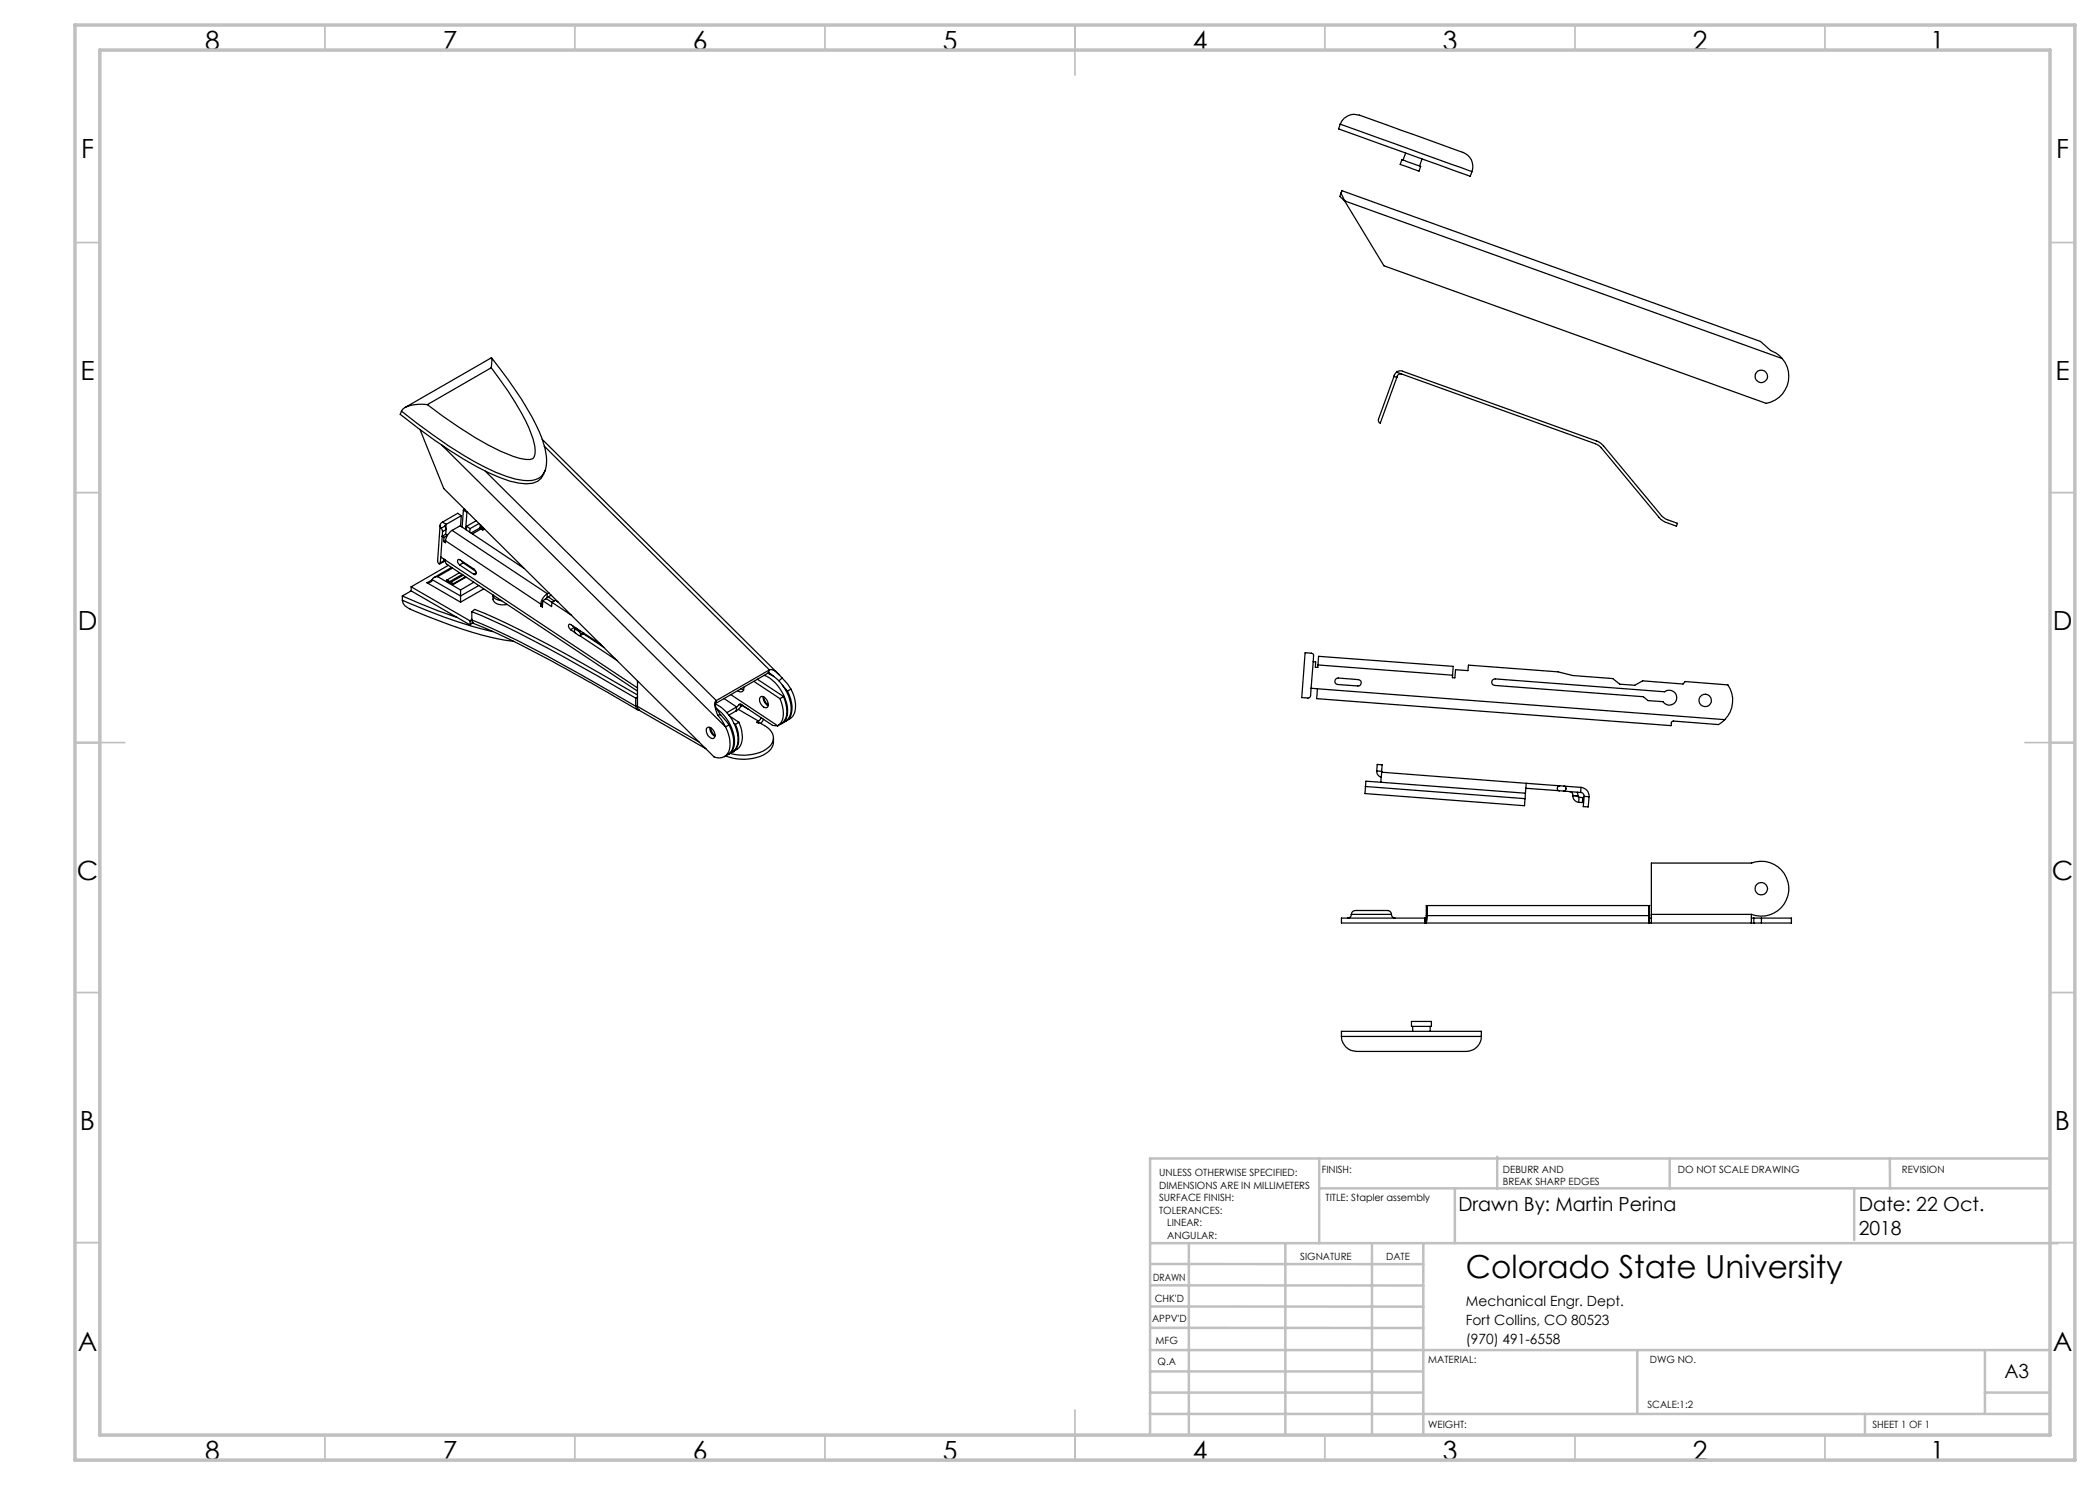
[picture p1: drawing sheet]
<svg xmlns="http://www.w3.org/2000/svg" width="420mm" height="297mm" viewBox="0 0 420 297" stroke-linecap="round" stroke-linejoin="round" font-family="sans-serif">
<g fill="none" stroke="#c0c0c0" stroke-width=".35">
<path d="M65 5v5M115 5v5M165 5v5M215 5v10M265 5v5M315 5v5M365 5v5M15 48.5h5M410 48.5h5M15 98.5h5M410 98.5h5M15 148.5h10"/>
<path d="M405 148.5h10M15 198.5h5M410 198.5h5M15 248.5h5M410 248.5h5M65 287v5M115 287v5M165 287v5M215 282v10M265 287v5M315 287v5M365 287v5"/>
</g>
<g fill="none" stroke="#c0c0c0" stroke-width=".5">
<path d="M263.8 231.7v16.9M263.8 237.7h146.2M291 237.7v10.9M299.4 231.3v6.4M333.9 231.7v6M370.8 237.7v10.3M378 231.7v6M410 231.7h-180v55.2M230.1 248.6h181.4M230.1 257.1h54.6M230.1 252.8h54.6M237.8 248.8v38.2"/>
<path d="M257.1 248.6v38.2M274.4 248.8v38.2M284.7 248.6v38.2M230 278.5h54.6M230 274.3h54.6M230 270h180M230 265.6h54.7M230.1 261.3h54.6M327.4 270v12.8M397 278.5h13M397 270v12.8M230 282.8h180"/>
<path d="M373 282.8v4.2"/>
</g>
<path d="M15 5h400v287h-400zM20 10h390v277h-390z" fill="none" stroke="#c0c0c0" stroke-width=".7"/>
<g fill="none" stroke="#000" stroke-width=".25">
<path d="M268 24.8l-.3 1 26.3 9.5 .4-1M268 24.8a3 3 0 0 1 3.9-1.8l20.7 7.5M268 24.8l26.4 9.5M268.2 38.6l.7 1.6M268.2 38.6l.2-.5 83.7 30.2 2 1.8 1.1 .5 1.2 1.1M268.2 38.6l-.2 .7 .9 .9M280.4 31.9l3.7 1.4-.3 .9-3.8-1.3zM281.1 30.6l-.5 1.4M284.4 31.8l-.5 1.4M292.6 30.5a2.97 2.97 0 0 1 1.8 3.8M268.9 40.2h.1M268.9 40.2l7.9 13 76.4 27.5a5.5 5.5 0 0 0 3.2-9"/>
<path d="M268.9 40.2l87.5 31.5M98.2 73.6a63.4 63.4 0 0 1 7.6 12 8.2 8.2 0 0 1 1.1 5.7l-.4 .5a5.7 5.7 0 0 1-3.8-.5 68.3 68.3 0 0 1-17.2-10.4M98.2 73.6l.2-1.6-.2-.5-17.2 10M98.2 73.6l-12.7 7.3M98.3 71.6a66.2 66.2 0 0 1 10.1 16 9.9 9.9 0 0 1 .6 6.4v.2M278.8 75.3l-3.1 8.6a.65 .65 0 0 0 .3 .7l3.4-9.1M278.8 75.3l.6 .2M279.3 74.4a1.3 1.3 0 0 1 1.2-.1l39.4 14.2 .8 .7 11.7 14.1 .7 .5 2.4 .9-.2 .5-2.3-.8-.9-.6-12-14.4-.7-.5zM279.3 74.4l-.5 .9M280.4 74.8a.69 .69 0 0 0-1 .6v.1M80.3 82.2l-.3 .7a96.7 96.7 0 0 0 17.8 11.7 16.1 16.1 0 0 0 8.7 2.1 3.1 3.1 0 0 0 2.5-2.5M80.3 82.2a91.3 91.3 0 0 0 18.9 12.3 15 15 0 0 0 7.2 1.6 2.93 2.93 0 0 0 2.5-1.9"/>
<path d="M84 85.9l4.8 11.8 54 53.7a2.25 2.25 0 0 0 3.2-2.4 7.1 7.1 0 0 0-.9-3.6M85.5 80.9h-.9a6.9 6.9 0 0 0-4 .9l-.3 .4M88.3 89l56.8 56.4M97 94.2l46.3 45.9M108.4 87.9l47.4 47M108.9 89.2l45 44.8M80.5 119.2a101.1 101.1 0 0 0 10.9 4.3M80.5 119.2v.8M82.2 118.2l-1.7 1M82.2 117.4l11.8 6.8M82.2 117.4v.8M82.2 118.2l11.8 6.8"/>
<path d="M85.4 116.6l6.7 3.8M86.5 116a.89 .89 0 0 1-1.1 .6M86.5 116l5.6 3.2M86.5 116l-1.1 .6M87.5 115.3a1.02 1.02 0 0 0-1 .7M87.5 115.3l4.6 2.7M88 105.1l-.5 7a.39 .39 0 0 0 .1 .5 .39 .39 0 0 0 .5 .1v-.1M88.2 111.4l.8 .6M88.2 111.4l-.1 1.2M88.2 105.7l.3 .6M88.4 107.2l-.2 4.2M88.4 107.2l.4 .3"/>
<path d="M88.5 104.4a.74 .74 0 0 0-.3 1.3M88.5 106.3l-.1 .9M88.5 104.4l.7 .5M88.8 112.2l-.9 .6M88.8 112.2l-.7 .4M88.8 107.5l-.1 .8M88.8 111.8v.4M88.8 111.9h.1M89 105.2l.2 .7M89 105.2l-.8 .5M89 112l.1 .5 .3 .4 38.1 25.3M89 112l38.5 25.6"/>
<path d="M89.1 108.2v.3l-.4-.2M89.1 108.2l19.1 12.6M89.1 108.1l-.4 .2M89.1 106.9l-.7 .3M89.1 106.9l.4 .2M89.2 104.9l-.2 .3M89.2 105.9l-.7 .4M89.2 105.9l-.1 1M89.2 104.9v.8M89.3 116.1l1.4 .6M89.3 116.1l1.4 .8M89.5 107.1l-.7 .4"/>
<path d="M89.7 113.1l-7.5 4.3M90.3 113.5l-3.5 2M90.4 106.1a3 3 0 0 0-1.3 2.1M90.4 106.1l19.1 12.6M90.4 106.1l1.6-.9 12.8 8.5M90.5 113.6l-3 1.7M90.7 116.7v.2M91.9 114.5l-2.6 1.6M91.9 113l-.4-.6 .2-.5 .3 .1 2.8 1.8 .3 .4a.49 .49 0 0 1 0 .7h-.3M91.9 113l2.9 1.9M92.1 119.2v1.2M92.1 118v1.2"/>
<path d="M92.3 103.1l-.2 2.1M92.3 103.1l-3.1 1.8M92.3 103.1l-.8-.4-3 1.7M92.3 112.1l.3 .5M92.4 114.9l-2.4 1.4M92.6 112.6l-.7 .4M92.6 112.6l2.5 1.7M92.6 115l-2.4 1.4M92.7 102l.7 .5M92.7 102l-.3 3.4M93 101.8l-.3 .2M93.1 115.4l-2.4 1.3"/>
<path d="M93.2 115.4l-2.5 1.5M93.3 105.3l-.1 .7M93.3 105.3l.7 .4M93.4 102.5l-.3 3.4M93.5 102.4l-.1 .1M94 105.7l-.1 .7M94.8 116.4l-2.7 1.6M95.2 104.1l-1.9 1.2M95.2 114.6l-.4 .3M95.7 117.1l-3.6 2.1M95.8 104.7l-1.8 1M96.1 105.5l.1 .3"/>
<path d="M96.1 105.5v-.5v.6M96.1 105.5l-1.9 1.1M96.1 105v.7M96.2 105.8l-1.7 1M96.4 105.5l.5 .3-.3 .2-.4-.2M96.4 105.5v.4M96.5 105.4l-.1 .1M96.7 117.8l-4.6 2.6M109.4 119.5l-.4 .4M109.5 118.7a2.85 2.85 0 0 0-1.3 2.1M109.5 118.7l-.1 .8M109.6 119.4l1.2 .8"/>
<path d="M109.8 118.6l-.3 .1M110.2 119l-.8 .5M80.5 120a2.15 2.15 0 0 0 1.5 1.8 82.9 82.9 0 0 0 20.2 6.4l.5 .1M80.5 120a98.8 98.8 0 0 0 18.1 6.3M94 124.2v.8M94.4 124a226.7 226.7 0 0 1 28.8 15l3.9 2.2M94.4 122.3a234.7 234.7 0 0 1 28.8 15l3.9 2.3M94.4 124v.4l.3 .2M94.4 122.3l.5-.4a235.4 235.4 0 0 1 29 15l3.6 2.1M94.4 123.9l-.4 .3M94.4 122.3v1.7M94.5 124.5h.1"/>
<path d="M94.5 124.5l-.5 .5M94.7 124.7l6.7 2.9 9.1 4.7 7.8 4.3 9.2 5.4M100.3 120.2l-.5-.2a1.32 1.32 0 0 1-1.2-1 1.65 1.65 0 0 0 2.1 2l.7-.1M108.2 120.8l-.1 .4M108.5 121l-.4 .2M108.5 120.6l-.3 .2M108.5 120.2l1.8 1.1 .1-.8M108.5 120.2v1.2l-.4-.2M108.5 120.2l.8-.5 1.1 .8M110.4 120.5l3.9 2.6M111.7 120.4l-.6-.4-.7 .5M114.1 125.9l-.4-.6 .1-.5 .4 .1 6 4"/>
<path d="M114.1 125.9l.9 .6M114.5 125.1l.3 .4M114.8 125.5l-.7 .4M114.8 125.5l.4 .3M115.2 125.9h-.1a.45 .45 0 0 0-.2 .4 .45 .45 0 0 0 .2 .4l.8 .4 .2-.1M115.2 125.9l.7 .4M115.3 125.7l-.3 .2M115.5 125.8l-.3 .1M115.9 126.3l.2 .5M116 127.1l7.4 5M116.1 126.8v.2M116.1 126.2l-.2 .1"/>
<path d="M116.6 126.5l-.5 .3M116.7 126.7l4.1 2.8M116.7 126.6l-.6 .4M116.8 126.7l-.8 .4M127.1 139.6v1.6M127.5 136.2v5.1M127.5 139.4l-.4 .2M144.8 139.7l2.5 1.7M146.2 138.9l9.3 6.3M148.2 137.7l.5 .3M148.8 137.4a.72 .72 0 0 1-.3 .9 .72 .72 0 0 1-1-.2M150.8 136.3l5.2 3.4"/>
<path d="M151.5 135.9l5.2 3.4M152.1 139.4a1.26 1.26 0 0 1 1.5 1.3 .58 .58 0 0 1-.1 .7 .58 .58 0 0 1-.8 0l-.5-.5a1.17 1.17 0 0 1-.1-1.5zM152.6 139.3l.3 1.2 .7 .6M152.8 139.4l.3 1 .6 .6M152.8 135.1a8.2 8.2 0 0 1 4.6 8 2.54 2.54 0 0 1-1.1 1.6M153.5 134.7a8 8 0 0 1 4.7 8 2.62 2.62 0 0 1-1.8 2M153.7 134.6l1.1 .7M153.7 134.6l-10.7 6.2M153.9 134a1.49 1.49 0 0 1 1.6 .7l.9 .9M153.9 134l-.2 .6M153.9 134l-10.6 6.1M153.9 134.6l.3 .3"/>
<path d="M156 139.7l.3 .8a5 5 0 0 1-.1 4l-.7 .7M156.4 135.6l1.2 1.2 .6 1M156.4 135.6l-.6 .6M156.5 137.1l1 1.1M156.7 139.3l.3 .8a4.5 4.5 0 0 1-.4 4.4l-1.1 .7M156.7 139.3l-.7 .4M156.9 137.7l.6 .5M157.5 138.2a5.6 5.6 0 0 1 .4 5.3l-.7 .7M158.2 137.8a5.6 5.6 0 0 1 .4 5.3l-.3 .4-1 .7M158.2 137.8l-.7 .4M262.2 137.7l1.3 .1M262.6 132.4l.1-1.2a.85 .85 0 0 0-1.2-.6h-.5l-.7 8.9 .6 .1a.83 .83 0 0 0 1.2-.5l.1-1.4"/>
<path d="M262.6 132.4l-.4 5.3M262.6 132.4h.5v1.1h.5v-.5M263.5 137.8l-.2 1.9 70.9 5.4 .1-.2a.54 .54 0 0 1 .4-.7l9 .7 1.2-1M263.5 137.8l81.4 6.1M263.6 133l.1-1.7 27 2-.2 1.7M263.6 133l26.9 2M267.2 135.8l.5-.2 3.9 .3a.64 .64 0 0 1 .6 .7 .64 .64 0 0 1-.6 .6l-4-.3a.63 .63 0 0 1-.6-.4 .63 .63 0 0 1 .2-.7zM290.5 135v.5l.5 .1 .1-1.7 2.5 .2 .1-1.1 17.9 1.4 3 .7 7.9 .6 1.5 1.1 3 .3 1.5-.9 8.1 .6 .4-.5 8.6 .7a5.5 5.5 0 0 1-.7 6.9M298.6 136l.4-.2 33.9 2.6a1.5 1.5 0 0 1 2.2 .2 1.5 1.5 0 0 1-.4 2.1 1.5 1.5 0 0 1-2.1-.4l-3-.2-1-.8-29.7-2.2a.66 .66 0 0 1-.5-.5 .66 .66 0 0 1 .2-.6zM127.1 141.2l.3 .8h.4M127.5 141.3l.1 .4 .2 .4 13.4 7.7M127.5 141.1l-.4 .1"/>
<path d="M127.5 141.3l12.3 7.1M141.4 145.6a1.09 1.09 0 0 1 1.5 .8 .77 .77 0 0 1 .1 .8 .77 .77 0 0 1-.6 .5 1.62 1.62 0 0 1-1-2.1zM142 145.5l.1 .8 .4 .6 .5 .3M142.1 145.6l.4 1 .5 .5M143 140.8a8.1 8.1 0 0 1 4.5 8 2.53 2.53 0 0 1-1.7 2M143 140.8l.1 .4 1 1.7M143.3 140.1a2.18 2.18 0 0 0 0 2.3l.2 .6M143.3 140.1l-.3 .7M143.3 141.7a8.3 8.3 0 0 1 3.5 7.5 2.32 2.32 0 0 1-1.1 1.7M143.5 143l.8 .9 .8 1.5M144.1 142.9l1.7 2.1M144.1 142.9l-.6 .1"/>
<path d="M145.8 145a5.6 5.6 0 0 1 .5 5.3l-.4 .4-1 .6M145.8 145l-.7 .4M145.9 143.2l1.9 1.3M146.6 150.3h.1M146.6 150.3v.1M146.8 144.7l.3 .2M147.1 144.9a5 5 0 0 1-.1 5.1l-.4 .3M147.2 142.2l-1.4 .8M147.3 141.4l-1.9 1.1M147.3 141.4l-.1 .8M147.7 141.9l4 2.3M147.8 144.5a4.8 4.8 0 0 1-.1 5.1l-1.1 .7"/>
<path d="M147.8 144.5l-.7 .4M147.8 140.9l.3-.1 6.5 4.3 .9 .1M147.8 140.9l-.5 .5M147.8 140.9l.4 .3M148.2 141.2l-1 1M148.3 141.1l1.4 .8M148.4 141l-.2 .2M151.7 144.6l.2-.1a5.2 5.2 0 0 1 2.6 2.3 2.42 2.42 0 0 1-1.3 3.1 9.3 9.3 0 0 1-7.2 .8M151.7 144.2l-.4 .2 .4 .2M151.7 144.2v.4M152.2 143.5l-.5 .7M152.7 143.9l-.5 .8"/>
<path d="M154.7 147.6a3.1 3.1 0 0 1-2.1 3.4 9.7 9.7 0 0 1-7.5 .2M273.1 157.3l-.1 1.4 31.9 2.4 .1-1.4M273.1 157.3l31.9 2.4M275.3 154.2a1.19 1.19 0 0 0 1 1.2M275.3 154.2l.1-1.3 1 .1-.1 1.3M275.3 154.2l1 .1M276.2 156.5l.1-2.1 29 2.3M276.2 156.5l-3-.3-.1 1.1M276.2 156.5l28.9 2.1M276.3 154.3l.2 .2M305.1 158.6l-.1 1.1M305.2 157.7l6.7 .4"/>
<path d="M305.3 156.7l-.2 1.9M305.3 156.7l6.6 .5M311.9 158.1l.8 .1M311.9 157.2a.51 .51 0 0 0-.4 .4 .51 .51 0 0 0 .4 .5M311.9 157.2h.9M312.7 158.2l3.4 .3M312.8 157.2l.3 .2 .1 .3a.45 .45 0 0 1-.5 .5M312.8 157.2l3.4 .3M313.9 158.3a.73 .73 0 0 1 .7 .8M314.6 159.1a1.33 1.33 0 0 0 1.1 1.4M314.6 159.1l1 .1M314.6 159.1h.1"/>
<path d="M315.5 158.4l.1 .8M315.6 159.2l.2 .3M315.6 159.2h.1M315.8 159.5l-.1 1M315.8 159.5h.7v1h-.8M316.1 158.5a.72 .72 0 0 1 .7 .8M316.2 157.5a1.75 1.75 0 0 1 1.6 1.8M316.2 157.5l-.1 1M316.8 159.3l-.1 2 .9 .1 .2-2.1M316.8 159.3h1M270.3 182.9a.78 .78 0 0 1-.8 .7M270.3 182.9a.85 .85 0 0 1 .7-.8h6.5a.72 .72 0 0 1 .8 .8"/>
<path d="M270.3 182.9h8M278.3 182.9a.72 .72 0 0 0 .7 .7M284.9 183.6v1M285 183.6v1M285.2 184.6h44.6M285.2 183.6h-16.9v1h16.9M285.2 183.6v1M285.3 183.1l-.1 .5M285.3 183.1h.2M285.5 183.1h44.3M285.5 181.1h44.3M285.5 183.1l-.1 1.1-.2 .4"/>
<path d="M285.5 181.1v2M285.5 181.1h-.2v2M329.8 183.1v1.5M329.8 183.1h.1M329.8 181.1h.1M329.8 181.1v2M329.8 183.6h.5M329.8 184.6h22.5M330.3 182.9v1.7M330.3 182.9v-10.3h20a5.5 5.5 0 0 1 7.5 5.1 5.5 5.5 0 0 1-7.5 5.2M330.3 182.9h20M350.3 182.9v1.7"/>
<path d="M350.3 183.6h2M350.8 183.6v1M352.3 183.6h6v1h-6M352.3 183.6v1M268.3 206.3h28v1h-28zM282.3 204.3h4v1h-4zM282.5 205.3v1M286 205.3v1M296.3 207.3a3.1 3.1 0 0 1-3.7 3h-21.3a3 3 0 0 1-3-3"/>
<circle cx="352.3" cy="75.3" r="1.25"/>
<circle cx="341" cy="140.1" r="1.24"/>
<circle cx="352.3" cy="177.7" r="1.26"/>
</g>
<text font-size="6.3" x="293.2" y="255.5">Colorado State University</text>
<g font-size="5.3">
<text x="41" y="9.9">8</text>
<text x="88.5" y="9.9">7</text>
<text x="138.5" y="9.9">6</text>
<text x="188.5" y="9.9">5</text>
<text x="238.5" y="9.9">4</text>
<text x="288.5" y="9.9">3</text>
<text x="338.5" y="9.9">2</text>
<text x="386" y="9.9">1</text>
<text x="16.2" y="31.7">F</text>
<text x="411.2" y="31.7">F</text>
<text x="16.1" y="75.9">E</text>
<text x="411.1" y="75.9">E</text>
<text x="15.5" y="125.9">D</text>
<text x="410.5" y="125.9">D</text>
<text x="15.4" y="175.9">C</text>
<text x="410.4" y="175.9">C</text>
<text x="16" y="225.9">B</text>
<text x="411" y="225.9">B</text>
<text x="15.5" y="270.2">A</text>
<text x="410.5" y="270.2">A</text>
<text x="41" y="291.9">8</text>
<text x="88.5" y="291.9">7</text>
<text x="138.5" y="291.9">6</text>
<text x="188.5" y="291.9">5</text>
<text x="238.5" y="291.9">4</text>
<text x="288.5" y="291.9">3</text>
<text x="338.5" y="291.9">2</text>
<text x="386" y="291.9">1</text>
</g>
<g font-size="3.9">
<text x="291.7" y="242.2">Drawn By: Martin Perina</text>
<text x="371.7" y="242.2">Date: 22 Oct.</text>
<text x="371.7" y="247.1">2018</text>
<text x="400.9" y="275.5">A3</text>
</g>
<g font-size="2.8">
<text x="293.2" y="261.1">Mechanical Engr. Dept.</text>
<text x="293.2" y="264.9">Fort Collins, CO 80523</text>
<text x="293.2" y="268.7">(970) 491-6558</text>
</g>
<g font-size="2">
<text x="231.8" y="235.2">UNLESS OTHERWISE SPECIFIED:</text>
<text x="231.8" y="237.7">DIMENSIONS ARE IN MILLIMETERS</text>
<text x="264.4" y="234.6">FINISH:</text>
<text x="300.6" y="234.6">DEBURR AND</text>
<text x="300.6" y="237.1">BREAK SHARP EDGES</text>
<text x="335.6" y="234.6">DO NOT SCALE DRAWING</text>
<text x="380.4" y="234.6">REVISION</text>
<text x="231.8" y="240.2">SURFACE FINISH:</text>
<text x="231.8" y="242.7">TOLERANCES:</text>
<text x="233.4" y="245.2">LINEAR:</text>
<text x="265.1" y="240.2">TITLE: Stapler assembly</text>
<text x="233.5" y="247.7">ANGULAR:</text>
<text x="260" y="251.9">SIGNATURE</text>
<text x="277.2" y="251.9">DATE</text>
<text x="230.6" y="256.1">DRAWN</text>
<text x="230.9" y="260.3">CHK'D</text>
<text x="230.4" y="264.4">APPV'D</text>
<text x="231.1" y="268.8">MFG</text>
<text x="231.5" y="273">Q.A</text>
<text x="285.6" y="272.5">MATERIAL:</text>
<text x="330" y="272.5">DWG NO.</text>
<text x="329.5" y="281.7">SCALE:1:2</text>
<text x="285.6" y="285.5">WEIGHT:</text>
<text x="374.5" y="285.6">SHEET 1 OF 1</text>
</g>
</svg>
